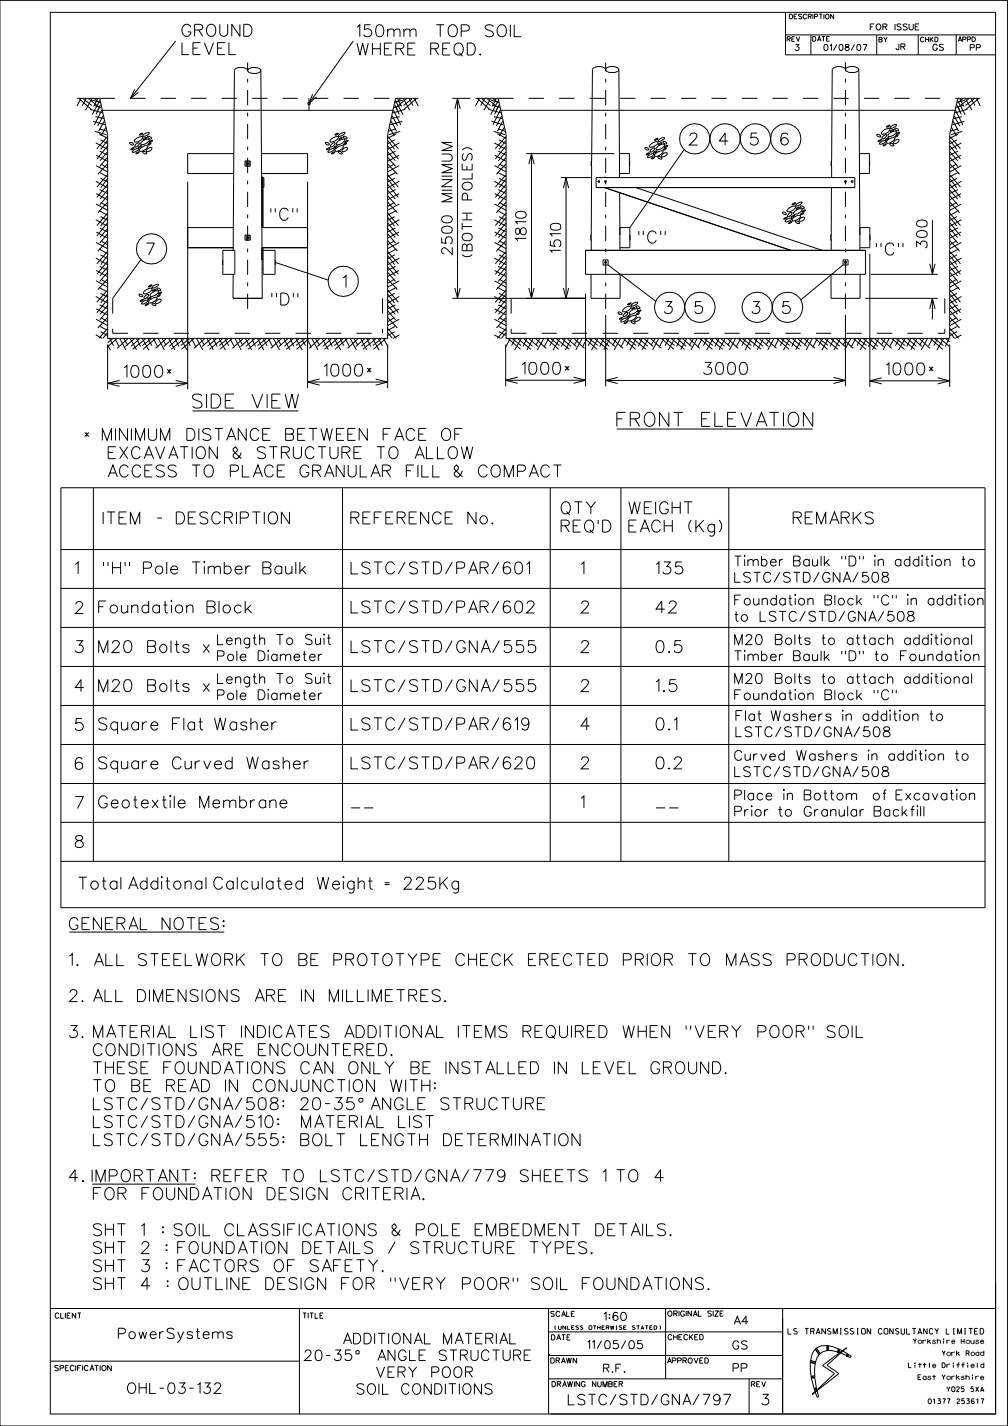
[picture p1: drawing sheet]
<svg xmlns="http://www.w3.org/2000/svg" width="210mm" height="297mm" viewBox="0 0 210 297" stroke-linecap="round" stroke-linejoin="round" font-family="sans-serif">
<g fill="none" stroke="#000" stroke-width=".21">
<path d="M0 .1h209.9v296.9h-209.9zM10.5 2.6h196.9v291.9h-196.9zM28.1 18.6l-.9 1.9 1.6-1.2M36.6 8.5l-9.4 12M51.6 14.7a1.88 1.88 0 0 0-2.7-.3l-.3 37.7M51.7 14.5a2.25 2.25 0 0 1 2.6 0v.2a1.63 1.63 0 0 1-2.1 .5l-.5-.4zM54.3 14.7l.3 47.4M65.1 19.6l-.7 1.9 1.5-1.3M73.6 8.5l-9.2 13M126.2 14.5a1.81 1.81 0 0 0-2.8 0l-.1 19M126.2 14.3a1.95 1.95 0 0 1 2.7 .2 1.86 1.86 0 0 1-2.7 .2zM128.9 14.5l.2 19.1"/>
<path d="M163.6 7.3h43.8M163.6 2.6v8.8h43.8M168.9 7.3v4.1M176.1 14.5a1.81 1.81 0 0 0-2.7 0l-.1 22.5M176.2 14.3a1.95 1.95 0 0 1 2.7 .2 1.86 1.86 0 0 1-2.7 .2zM178.9 14.5l.2 19.1M182.7 7.3v4.1M191.3 7.3v4.1M199.2 7.3v4.1M16 20.5h4.8l1.6 7.5v42.5h58.4v-42.5l1.6-7.5h4.7M16.5 20.6l2.5 2.2M16.9 20.5l-.9 1.6"/>
<path d="M17.3 20.6l1.8 1.4M17.9 20.6l-.8 1.4M18.5 20.6l2.3 1.8M18.7 22.8l2.7 .7M19.1 20.6l-1.3 2.4M19.2 20.9l1.7 .4M19.4 25.3l2.5 .7M19.5 21.9l1.6 .5M19.7 20.6l1.1 .9M19.8 27.4l2.4 .7M19.9 24.3l1.8 .4M20 29.7l2.4 1.4"/>
<path d="M20 37.8l2.4 1.3M20 34.5l2.4 1.3M20.1 32.3l2.2 1.3M20.3 20.6l-.8 1.6M20.6 27.8l1.8 1M20.6 35.8l1.8 1M20.7 26.8l1.6 .5M20.8 22.2l-.4 .7M20.8 31.5l1.6 .8M20.8 39.5l1.6 .8M20.8 20.9l-1.6 3M20.9 21.8l-.9 2"/>
<path d="M20.9 29.1l1.5 .8M20.9 37.1l1.5 .8M21 34.2l1.4 .8M21.2 22.9l-1.5 3.1M21.3 23h60.6M21.5 24.1l-1.2 2.1M21.7 25.2l-1.1 2.1M22 26.5l-1 1.8M22.3 29.3l-1.3 1.8M22.3 37.3l-1.3 1.8M22.4 28.4l-2.2 2.6M22.4 30.4l-2.2 2.7"/>
<path d="M22.4 31.7l-1.6 1.8M22.4 32.8l-1.6 1.9M22.4 34.2l-2 2.1M22.4 36.4l-2.2 2.6M22.4 38.4l-2.2 2.7M22.4 39.7l-1.6 1.8M27 29.7a.51 .51 0 0 1 .8 .5h-.2a.47 .47 0 0 1-.6-.5zM27.3 31.1l.5-.3h.2l-.5 .3-.2 .1zM27.8 31.4a.79 .79 0 0 1 1.1-.3v.1a1.28 1.28 0 0 1-1.4 .5zM28 29.2a1.79 1.79 0 0 1 1.7-.7 1.49 1.49 0 0 1-1.7 1zM28.3 32l.7-.3-.2 .2zM28.3 30l.6-.3a.68 .68 0 0 1-.8 .8z"/>
<path d="M28.9 30.6l.6-.2-.5 .4-.2-.1zM29 28l.7-.2-.4 .3h-.3zM29.2 30.9l.8-.5h.8a1.42 1.42 0 0 1-1.8 1zM29.7 29.4l.8-.4 .6 .1a1.42 1.42 0 0 1-1.8 .9l.1-.3zM29.8 28.1a1.46 1.46 0 0 1 1.3-.5 1.24 1.24 0 0 1-1.4 .8zM29.8 31.5h.1a.4 .4 0 0 1 .5 .1 .4 .4 0 0 1 0 .5 .53 .53 0 0 1-.6-.6zM29.9 28.9l.6-.3-.4 .4-.2 .1zM30.6 31.1a.62 .62 0 0 1 1-.2 .96 .96 0 0 1-1.1 .6zM30.8 28.4h.1a.52 .52 0 0 1 .6 .5 .51 .51 0 0 1-.7-.5zM30.8 30l.6-.2-.4 .4h-.2zM31.1 29.5l.6-.3a.49 .49 0 0 1-.6 .4zM39.1 37.8v43.3"/>
<path d="M48.7 37.8h.1M48.7 32h-9.6v4.1h9.6M51 33.5h1.1v1.1h-1.1zM51.3 33.5v1.1M51.9 33.5v1.1M54.5 32h9.6v4.1h-9.6M54.5 37h.1M54.5 38.9h.1M54.5 38.8h.1M54.5 37.2h.1M54.5 37.7h.1M54.6 38v-.4v.4"/>
<path d="M54.6 38.1v.3zM54.6 38.8h.2M54.6 38.4h.1M54.8 37h.2v2.1h-.2M64.1 37.8v43M64.4 20.5v2.5M67.8 29.7a.51 .51 0 0 1 .7 .5 .58 .58 0 0 1-.7-.5zM68.1 31l.6-.2-.4 .3-.2 .1zM68.4 31.5a1.46 1.46 0 0 1 1.3-.5 1.29 1.29 0 0 1-1.4 .7zM68.9 29l1.1-.5h.5a1.42 1.42 0 0 1-1.8 1zM69.1 31.9l.6-.2-.1 .2-.4 .1zM69.1 30l.6-.3a.64 .64 0 0 1-.2 .7 .64 .64 0 0 1-.7 .1z"/>
<path d="M69.7 30.6l.6-.2-.6 .4-.1-.1zM69.8 28l.7-.2-.2 .1a.3 .3 0 0 1-.2 .3 .3 .3 0 0 1-.3-.2zM70 30.9l.7-.5 .7-.1a1.06 1.06 0 0 1-1.1 1.2l-.6-.1zM70.1 29.7a1.55 1.55 0 0 1 1.7-.6 1.42 1.42 0 0 1-1.7 .9zM70.6 28.1a1.15 1.15 0 0 1 1.3-.4 1.45 1.45 0 0 1-1.4 .7zM70.6 31.5a.52 .52 0 0 1 .7 .5 .51 .51 0 0 1-.7-.5zM70.7 28.9l.5-.3a.42 .42 0 0 1-.5 .5zM71.5 31l.5-.3 .3 .1a.77 .77 0 0 1-1.1 .7zM71.5 28.4h.1a.48 .48 0 0 1 .6 .5h-.1a.47 .47 0 0 1-.6-.5zM71.6 30l.6-.2-.5 .4h-.2zM71.8 29.6l.3-.3h.4l-.4 .3zM80.8 28.4l2.2 2.6"/>
<path d="M80.8 30.4l2.2 2.7M80.8 31.7l1.6 1.8M80.8 32.8l1.6 1.9M80.8 34.2l2 2.1M80.8 36.4l2.2 2.6M80.8 38.4l2.2 2.7M80.8 39.7l1.6 1.8M80.8 29.3l1.4 1.8M80.8 37.3l1.4 1.8M81.1 26.5l1.1 1.8M81.4 25.2l1.2 2.1M81.7 24.1l1.1 2.1"/>
<path d="M81.9 22.9l1.6 3.1M82.2 34.2l-1.4 .8M82.2 21.8l1 2M82.2 29.1l-1.4 .8M82.2 37.1l-1.4 .8M82.4 20.9l1.6 3M82.4 22.2l.4 .7M82.4 31.5l-1.6 .8M82.4 39.5l-1.6 .8M82.4 26.8l-1.5 .5M82.6 27.8l-1.8 1M82.6 35.8l-1.8 1"/>
<path d="M82.8 20.6l.8 1.6M83.1 32.3l-2.3 1.3M83.2 34.5l-2.4 1.3M83.2 29.7l-2.4 1.4M83.2 37.8l-2.4 1.3M83.3 24.3l-1.8 .4M83.4 27.4l-2.4 .7M83.5 20.6l-1.1 .9M83.6 21.9l-1.5 .5M83.8 25.3l-2.5 .7M84 20.9l-1.8 .4M84.1 20.6l1.3 2.4"/>
<path d="M84.4 22.8l-2.6 .7M84.7 20.6l-2.3 1.8M85.2 20.6l.8 1.4M85.8 20.6l-1.7 1.4M86.3 20.5l.8 1.6M86.7 20.6l-2.5 2.2M94.2 20.5h3.7M94.8 22.7l.5-2.2 .6 2.2M95.3 20.5v41.6M99 20.5h4.8l1.6 7.5v42.5h92.5v-42.5l1.6-7.5h4.7M99.5 20.6l2.5 2.2M99.9 20.5l-.9 1.6"/>
<path d="M100.4 20.6l1.8 1.4M100.9 20.6l-.8 1.4M101.5 20.6l2.3 1.8M101.8 22.8l2.6 .7M102.2 20.6l-1.4 2.4M102.3 20.9l1.7 .4M102.4 25.3l2.5 .7M102.6 21.9l1.6 .5M102.7 20.6l1.1 .9M102.9 27.4l2.3 .7M102.9 24.3l1.8 .4M103 29.7l2.4 1.4"/>
<path d="M103 37.8l2.4 1.3M103 34.5l2.4 1.3M103.1 32.3l2.3 1.3M103.4 20.6l-.8 1.6M103.6 27.8l1.8 1M103.6 35.8l1.8 1M103.7 26.8l1.6 .5M103.8 22.2l-.4 .7M103.8 31.5l1.6 .8M103.8 39.5l1.6 .8M103.8 20.9l-1.6 3M104 29.1l1.4 .8"/>
<path d="M104 37.1l1.4 .8M104 21.8l-1 2M104 34.2l1.4 .8M104.3 22.9l-1.6 3.1M104.3 23h94.7M104.5 24.1l-1.1 2.1M104.8 25.2l-1.2 2.1M105.1 26.5l-1.1 1.8M105.4 29.3l-1.4 1.8M105.4 37.3l-1.4 1.8M105.4 28.4l-2.2 2.6M105.4 30.4l-2.2 2.7"/>
<path d="M105.4 31.7l-1.6 1.8M105.4 32.8l-1.6 1.9M105.4 34.2l-2 2.1M105.4 36.4l-2.2 2.6M105.4 38.4l-2.2 2.7M105.4 39.7l-1.6 1.8M109.6 32h18.4M110.2 34.2l.5-2.2 .6 2.2M110.7 32v30.1M116.8 37h6.3M117.4 39.2l.5-2.2 .6 2.2M117.9 37v25.1"/>
<path d="M123.2 33.5v1.1M123.3 34.6l-.1 14.4M123.3 33.5h-.1v1.1h.1M124.2 37h53.9v2.1h-53.9zM125.8 37l.1-.1 .4 .1M125.9 39.1l38.8 13M129.1 36.1h2v-4.1h-2v5M131.1 33.5v1.1M132.4 39.1l38.9 13M134.4 30.7h.1a.48 .48 0 0 1 .6 .5 .55 .55 0 0 1-.7-.5zM134.7 32l.6-.2-.5 .4h-.2zM134.9 32.5a1.55 1.55 0 0 1 1.4-.5 1.24 1.24 0 0 1-1.4 .8z"/>
<path d="M135.5 30.1l1.1-.6 .5 .1a1.52 1.52 0 0 1-1.8 1zM135.7 33l.6-.3v.2a.33 .33 0 0 1-.3 .2 .33 .33 0 0 1-.3-.1zM135.7 31.1l.6-.3a.64 .64 0 0 1-.7 .9h-.1l-.1-.2zM136.2 31.7l.6-.3-.1 .3zM136.5 29l.5-.2a.42 .42 0 0 1-.5 .4zM136.6 32l.7-.5h.8a1.44 1.44 0 0 1-1.8 1zM137.1 32.7v-.1a.56 .56 0 0 1 .8 .5h-.1a.54 .54 0 0 1-.7-.4zM137.1 30.4l.8-.4 .5 .1a1.42 1.42 0 0 1-1.7 1v-.3zM137.1 29.2a1.22 1.22 0 0 1 1.4-.5 1.38 1.38 0 0 1-1.4 .7zM137.3 29.9l.6-.2-.5 .4h-.2zM137.9 32.2a.67 .67 0 0 1 1.1-.2 .96 .96 0 0 1-1.2 .6zM138.1 29.5h.1a.48 .48 0 0 1 .6 .5h-.1a.44 .44 0 0 1-.6-.5z"/>
<path d="M138.2 31.1l.6-.2-.4 .3-.2 .1zM138.4 30.6l.3-.2 .4-.1-.3 .3zM142.5 31.1l-11.3 16.3M173.2 39.1v9.9M173.3 33.5h-.1v1.1h.1M179.1 32h2v4.1h-2zM179.1 36.1v12.9M181.1 33.5h.1M181.1 34.6h.1M182.7 28.1a.55 .55 0 0 1 .8 .4h-.1a.62 .62 0 0 1-.7-.4zM182.9 29.4l.7-.3-.1 .2a.3 .3 0 0 1-.2 .2 .3 .3 0 0 1-.4-.1zM183.3 29.8a1.15 1.15 0 0 1 1.3-.4 1.16 1.16 0 0 1-1.4 .5z"/>
<path d="M183.8 27.4l.8-.5 .5-.2 .3 .2a1.49 1.49 0 0 1-1.8 .9zM184 28.3l.6-.2a.71 .71 0 0 1-.9 .8zM184 30.2l.6-.2a.42 .42 0 0 1-.6 .4zM184.6 28.9l.6-.2-.6 .4h-.1zM184.8 26.3l.6-.2-.4 .3-.3 .1zM184.9 29.2l1-.5 .5 .1a1.52 1.52 0 0 1-1.7 .9zM185.2 27.9l1-.6 .6 .1a1.49 1.49 0 0 1-1.8 1zM185.4 26.5a1.55 1.55 0 0 1 1.4-.5 1.4 1.4 0 0 1-1.4 .7zM185.4 29.9a.51 .51 0 0 1 .8 .5 .51 .51 0 0 1-.8-.5zM185.5 27.3l.1-.1a.3 .3 0 0 1 .3-.2 .3 .3 0 0 1 .3 .1l-.5 .3h-.2zM186.4 29.3l.8-.2a.73 .73 0 0 1-.3 .7 .73 .73 0 0 1-.7 0zM186.5 26.7a.55 .55 0 0 1 .7 .6 .51 .51 0 0 1-.7-.6z"/>
<path d="M186.5 28.4a.3 .3 0 0 1 .3-.3 .3 .3 0 0 1 .3 .2l-.6 .3zM186.8 27.8l.6-.2-.3 .3-.3 .1zM197.9 28.4l2.2 2.6M197.9 30.4l2.2 2.7M197.9 31.7l1.6 1.8M197.9 32.8l1.6 1.9M197.9 34.2l2 2.1M197.9 36.4l2.2 2.6M197.9 38.4l2.2 2.7M197.9 39.7l1.6 1.8M198 29.3l1.3 1.8M198 37.3l1.3 1.8"/>
<path d="M198.2 26.5l1.1 1.8M198.5 25.2l1.2 2.1M198.8 24.1l1.1 2.1M199 22.9l1.6 3.1M199.3 34.2l-1.4 .8M199.3 21.8l1 2M199.4 29.1l-1.5 .8M199.4 37.1l-1.5 .8M199.5 20.9l1.6 3M199.5 22.2l.4 .7M199.5 31.5l-1.6 .8M199.5 39.5l-1.6 .8"/>
<path d="M199.6 26.8l-1.6 .5M199.7 27.8l-1.8 1M199.7 35.8l-1.8 1M200 20.6l.8 1.6M200.2 32.3l-2.2 1.3M200.3 34.5l-2.4 1.3M200.3 29.7l-2.4 1.4M200.3 37.8l-2.4 1.3M200.4 24.3l-1.7 .4M200.5 27.4l-2.4 .7M200.6 20.6l-1.1 .9M200.8 21.9l-1.6 .5"/>
<path d="M200.9 25.3l-2.5 .7M201.1 20.9l-1.7 .4M201.2 20.6l1.3 2.4M201.5 22.8l-2.6 .7M201.8 20.6l-2.3 1.8M202.3 20.6l.8 1.4M202.9 20.6l-1.7 1.4M203.4 20.5l.8 1.6M203.8 20.6l-2.5 2.2M20 45.8l2.4 1.3M20 53.8l2.4 1.3M20 42.5l2.4 1.3"/>
<path d="M20 50.5l2.4 1.3M20 58.5l2.4 1.3M20.1 40.3l2.2 1.3M20.1 48.3l2.2 1.3M20.1 56.3l2.2 1.3M20.6 43.8l1.8 1M20.6 51.8l1.8 1M20.6 59.8l1.8 1M20.8 47.5l1.6 .8M20.8 55.5l1.6 .8M20.9 45.1l1.5 .8M20.9 53.1l1.5 .8"/>
<path d="M21 42.2l1.4 .8M21 50.2l1.4 .8M21 58.2l1.4 .8M22.3 45.3l-1.3 1.8M22.3 53.3l-1.3 1.8M22.4 40.8l-1.6 1.9M22.4 42.2l-2 2.1M22.4 44.4l-2.2 2.6M22.4 46.4l-2.2 2.7M22.4 47.7l-1.6 1.8M22.4 48.8l-1.6 1.8M22.4 50.2l-2 2.1"/>
<path d="M22.4 52.4l-2.2 2.5M22.4 54.4l-2.2 2.7M22.4 55.7l-1.6 1.8M22.4 56.8l-1.6 1.8M22.4 58.2l-2 2.1M29.4 54l-5.9 8.1M31 59.6l.4-.3 .2 .1-.5 .4zM31.9 59.6a.85 .85 0 0 1 1.1-.3v.1a1.22 1.22 0 0 1-1.4 .5zM39.1 51.6h9.5M39.1 47.4h9.5M46.4 54.1h.1M46.4 55.2h.1"/>
<path d="M46.4 52.1h2.5v5h-2.5zM48.6 57.1l-.1 5M51 49h1.1v1h-1.1zM51.3 49v1M51.9 49v1M54.6 47.4h9.5M54.6 47.4v-10.5h.2v10.5M54.6 56h.2M54.6 52.4h.1M54.6 54.5h.1M54.8 51.6v5.5h2.5v-5h-2.5M57.3 54.6l11.1 3.7"/>
<path d="M57.3 54.1v1.1M64.1 51.6h-9.5v2.4M80.8 40.8l1.6 1.9M80.8 42.2l2 2.1M80.8 44.4l2.2 2.6M80.8 46.4l2.2 2.7M80.8 47.7l1.6 1.8M80.8 48.8l1.6 1.8M80.8 50.2l2 2.1M80.8 52.4l2.2 2.5M80.8 54.4l2.2 2.7M80.8 55.7l1.6 1.8"/>
<path d="M80.8 56.8l1.6 1.8M80.8 58.2l2 2.1M80.8 45.3l1.4 1.8M80.8 53.3l1.4 1.8M82.2 42.2l-1.4 .8M82.2 50.2l-1.4 .8M82.2 58.2l-1.4 .8M82.2 45.1l-1.4 .8M82.2 53.1l-1.4 .8M82.4 47.5l-1.6 .8M82.4 55.5l-1.6 .8M82.6 43.8l-1.8 1"/>
<path d="M82.6 51.8l-1.8 1M82.6 59.8l-1.8 1M83.1 40.3l-2.3 1.3M83.1 48.3l-2.3 1.3M83.1 56.3l-2.3 1.3M83.2 42.5l-2.4 1.3M83.2 50.5l-2.4 1.3M83.2 58.5l-2.4 1.3M83.2 45.8l-2.4 1.3M83.2 53.8l-2.4 1.3M94.8 60l.5 2.1 .6-2.1M103 45.8l2.4 1.3"/>
<path d="M103 53.8l2.4 1.3M103 42.5l2.4 1.3M103 50.5l2.4 1.3M103 58.5l2.4 1.3M103.1 40.3l2.3 1.3M103.1 48.3l2.3 1.3M103.1 56.3l2.3 1.3M103.6 43.8l1.8 1M103.6 51.8l1.8 1M103.6 59.8l1.8 1M103.8 47.5l1.6 .8M103.8 55.5l1.6 .8"/>
<path d="M104 45.1l1.4 .8M104 53.1l1.4 .8M104 42.2l1.4 .8M104 50.2l1.4 .8M104 58.2l1.4 .8M105.4 45.3l-1.4 1.8M105.4 53.3l-1.4 1.8M105.4 40.8l-1.6 1.9M105.4 42.2l-2 2.1M105.4 44.4l-2.2 2.6M105.4 46.4l-2.2 2.7M105.4 47.7l-1.6 1.8"/>
<path d="M105.4 48.8l-1.6 1.8M105.4 50.2l-2 2.1M105.4 52.4l-2.2 2.5M105.4 54.4l-2.2 2.7M105.4 55.7l-1.6 1.8M105.4 56.8l-1.6 1.8M105.4 58.2l-2 2.1M110.2 60l.5 2.1 .6-2.1M117.4 60l.5 2.1 .6-2.1M122 52.1h58.3v5h-58.3zM123.1 57.1v5h6.1v-5M123.1 49v1"/>
<path d="M123.2 50v2.1M123.3 49h-.2v1h.2M125.6 54.1h1.1v1.1h-1.1zM126.7 55.2l9.9 7.6M129.1 40.1v8.9M131.2 49v1M131.2 47.4v4.2h-2.1M131.2 47.4h-2.1v4.7M163.1 44.2a.51 .51 0 0 1 .7 .5h-.1a.48 .48 0 0 1-.6-.5zM163.3 45.5l.6-.2-.3 .3-.3 .1zM163.6 46a1.15 1.15 0 0 1 1.3-.5 1.35 1.35 0 0 1-1.3 .7zM164 43.7a1.55 1.55 0 0 1 1.7-.7 1.52 1.52 0 0 1-1.7 1z"/>
<path d="M164.3 46.4l.5-.3 .2 .1-.4 .3-.3 .1zM164.4 44.5l.5-.3a.64 .64 0 0 1-.6 .9h-.2v-.2zM164.8 45.1l.7-.2-.4 .3h-.3zM165 42.6l.3-.3h.4l-.3 .3zM165.2 45.4l.8-.5 .5-.1 .3 .1a1.54 1.54 0 0 1-1.8 1zM165.5 44.1l.8-.5h.8a1.44 1.44 0 0 1-1.8 .9zM165.7 46.1a.55 .55 0 0 1 .8 .5h-.1a.62 .62 0 0 1-.7-.5zM165.8 42.7a1.46 1.46 0 0 1 1.3-.5 1.39 1.39 0 0 1-1.4 .6zM165.8 43.5l.7-.3-.4 .3zM166.6 45.6a.67 .67 0 0 1 1.1-.2 .96 .96 0 0 1-1.2 .6zM166.7 43a.51 .51 0 0 1 .8 .4h-.1a.61 .61 0 0 1-.7-.4zM166.9 44.5l.6-.2-.4 .4h-.3z"/>
<path d="M167.1 44.1l.7-.3-.3 .3zM173.1 57.1v5h6.1v-5M173.1 49v1M173.2 50v2.1M173.3 49h-.2v1h.2M175.6 55.2l-8.8 7.3M175.6 54.1h1.1v1.1h-1.1zM179.1 51.6h2.1v-4.2h-2.1v4.7M181.2 49v1M181.2 52.8v27.8M181.4 57.1h14M193.7 54.9l.6 2.2 .5-2.2"/>
<path d="M194.3 45.8v11.3M197.9 40.8l1.6 1.9M197.9 42.2l2 2.1M197.9 44.4l2.2 2.6M197.9 46.4l2.2 2.7M197.9 47.7l1.6 1.8M197.9 48.8l1.6 1.8M197.9 50.2l2 2.1M197.9 52.4l2.2 2.5M197.9 54.4l2.2 2.7M197.9 55.7l1.6 1.8M197.9 56.8l1.6 1.8"/>
<path d="M197.9 58.2l2 2.1M198 45.3l1.3 1.8M198 53.3l1.3 1.8M199.3 42.2l-1.4 .8M199.3 50.2l-1.4 .8M199.3 58.2l-1.4 .8M199.4 45.1l-1.5 .8M199.4 53.1l-1.5 .8M199.5 47.5l-1.6 .8M199.5 55.5l-1.6 .8M199.7 43.8l-1.8 1M199.7 51.8l-1.8 1"/>
<path d="M199.7 59.8l-1.8 1M200.2 40.3l-2.2 1.3M200.2 48.3l-2.2 1.3M200.2 56.3l-2.2 1.3M200.3 42.5l-2.4 1.3M200.3 50.5l-2.4 1.3M200.3 58.5l-2.4 1.3M200.3 45.8l-2.4 1.3M200.3 53.8l-2.4 1.3M20 61.8l2.4 1.3M20 69.8l1.3 .7M20 66.5l2.4 1.3"/>
<path d="M20.1 64.3l2.2 1.3M20.8 63.5l1.6 .8M20.9 68l1.5 .8M20.9 61.1l1.5 .8M20.9 69.1l1.5 .8M21 66.2l1.4 .8M22.3 61.3l-1.3 1.8M22.3 69.3l-.9 1.2M22.4 60.4l-2.2 2.5M22.4 62.4l-2.2 2.7M22.4 63.7l-1.6 1.8M22.4 64.8l-1.6 1.8"/>
<path d="M22.4 66.2l-2 2.1M22.4 68.4l-1.8 2.1M22.4 70.4l-.1 .1M22.4 71.7v9.4M22.4 71.9l.6 1M22.4 79.8h16.7M22.8 70.6l.8 1.4M23.4 70.6l-1 .8M23.9 70.5l.8 1.6M24.3 70.6l-1.9 1.6M24.9 79.2l-2.5 .6 2.5 .7M25 70.5l1.2 2.4"/>
<path d="M25.8 70.5l.8 1.4M26.6 70.6l-2.2 1.9M27.2 70.6l1.2 2.2M28 70.6l-1.9 1.6M28.5 70.6l.8 1.6M29 61.3a.51 .51 0 0 1 .7 .5h-.1a.48 .48 0 0 1-.6-.5zM29.1 70.6l-1.8 1.5M29.3 62.6l.6-.2-.4 .3-.3 .1zM29.5 63.1a1.15 1.15 0 0 1 1.3-.5 1.45 1.45 0 0 1-1.3 .7zM29.7 70.6l1.3 2.3M30.1 60.6l1-.5h.5a1.54 1.54 0 0 1-1.7 1zM30.2 61.7l.6-.4a.64 .64 0 0 1-.6 .9h-.2z"/>
<path d="M30.2 63.6l.3-.3h.4l-.6 .4zM30.3 70.6l-2.7 2.2M30.8 62.2l.6-.2v.1a.33 .33 0 0 1-.3 .3 .33 .33 0 0 1-.3-.2zM30.8 70.6l.8 1.4M31.1 62.5l.8-.5 .5-.1 .3 .1a1.61 1.61 0 0 1-1.8 1zM31.4 61.2l.8-.5 .7-.1a1.06 1.06 0 0 1-1.1 1.1l-.6-.1zM31.4 70.6l-1.7 1.4M31.7 63.2a.57 .57 0 0 1 .8 .5h-.1a.54 .54 0 0 1-.7-.5zM31.8 60.5l.7-.2-.4 .3-.3 .1zM31.9 70.5l1 1.8M32.3 70.6l-2.5 2.2M32.5 62.7a.72 .72 0 0 1 1.1-.2 .96 .96 0 0 1-1.2 .6z"/>
<path d="M32.7 60a.51 .51 0 0 1 .7 .5h-.1a.52 .52 0 0 1-.6-.5zM32.7 61.7l.7-.3-.1 .2a.33 .33 0 0 1-.3 .2 .33 .33 0 0 1-.3-.1zM33 70.5l1.2 2.4M33 61.2l.6-.4a.38 .38 0 0 1-.2 .4 .38 .38 0 0 1-.4 0zM33.8 70.5l.8 1.4M34.6 70.6l-2.2 1.9M35.2 70.6l1.2 2.2M36 70.6l-1.9 1.6M36.5 70.6l.8 1.6M36.6 79.2l2.5 .6-2.5 .7M37.1 70.6l-1.9 1.5M37.7 70.6l1.3 2.3"/>
<path d="M38.3 70.6l-2.7 2.2M38.8 70.6l.9 1.4M39.4 70.6l-1.7 1.4M39.9 70.5l1 1.8M40.3 70.6l-2.5 2.2M41 70.5l1.2 2.4M41.8 70.5l.8 1.4M42.6 70.6l-2.2 1.9M43.2 70.6l1.2 2.2M44 70.6l-1.9 1.6M44.5 70.6l.7 1.6M45.1 70.6l-1.9 1.5"/>
<path d="M45.7 70.6l1.3 2.3M46.3 70.6l-2.7 2.2M46.8 70.6l.9 1.4M47.4 70.6l-1.7 1.4M47.9 70.5l1 1.8M48.3 70.6l-2.5 2.2M48.5 62.1h6.1M49 70.5l1.2 2.4M49.8 70.5l.8 1.4M50.6 70.6l-2.2 1.9M51.2 70.6l1.2 2.2M52 70.6l-1.9 1.6"/>
<path d="M52.5 70.6l.7 1.6M53.1 70.6l-1.9 1.5M53.7 70.6l1.3 2.3M54.3 70.6l-2.7 2.2M54.8 70.6l.9 1.4M55.4 70.6l-1.7 1.4M55.9 70.5l1 1.8M56.3 70.6l-2.5 2.2M57 70.5l1.2 2.4M57.8 70.5l.8 1.4M58.6 70.6l-2.2 1.9M59.2 70.6l1.2 2.2"/>
<path d="M60 70.6l-1.9 1.6M60.4 70.6l.8 1.6M61.1 70.6l-1.8 1.5M61.7 70.6l1.3 2.3M62.3 70.6l-2.7 2.2M62.8 70.6l.9 1.4M63.4 70.6l-1.7 1.4M63.9 70.5l1 1.8M64.1 79.6h16.7M64.3 70.6l-2.5 2.2M65 70.5l1.2 2.4M65.7 70.5l.9 1.4"/>
<path d="M66.6 78.9l-2.5 .7 2.5 .6M66.6 70.6l-2.2 1.9M67.2 70.6l1.2 2.2M68 70.6l-1.9 1.6M68.4 70.6l.8 1.6M69.1 70.6l-1.8 1.5M69.7 70.6l1.3 2.3M70.3 70.6l-2.7 2.2M70.9 70.6l.8 1.4M71.4 70.6l-1.7 1.4M71.9 70.5l1 1.8M72.3 70.6l-2.5 2.2"/>
<path d="M73 70.5l1.2 2.4M73.7 70.5l.9 1.4M74.6 70.6l-2.2 1.9M75.2 70.6l1.2 2.2M76 70.6l-1.9 1.6M76.4 70.6l.8 1.6M77.1 70.6l-1.8 1.5M77.7 70.6l1.3 2.3M78.3 78.9l2.5 .7-2.5 .6M78.3 70.6l-2.7 2.2M78.9 70.6l.8 1.4M79.4 70.6l-1.7 1.4"/>
<path d="M79.9 70.5l1 1.8M80.3 70.6l-2.5 2.2M80.8 71.7v9.1M80.8 60.4l2.2 2.5M80.8 62.4l2.2 2.7M80.8 63.7l1.6 1.8M80.8 64.8l1.6 1.8M80.8 66.2l2 2.1M80.8 68.4l1.8 2.1M80.8 70.4v.1M80.8 61.3l1.4 1.8M80.8 69.3l.9 1.2"/>
<path d="M82.2 66.2l-1.4 .8M82.2 61.1l-1.4 .8M82.2 69.1l-1.4 .8M82.3 68l-1.5 .8M82.4 63.5l-1.6 .8M83.1 64.3l-2.3 1.3M83.2 66.5l-2.4 1.3M83.2 61.8l-2.4 1.3M83.2 69.8l-1.3 .7M94.2 62.1h27.8M103 61.8l2.4 1.3M103 69.8l1.3 .7"/>
<path d="M103 66.5l2.4 1.3M103.1 64.3l2.3 1.3M103.8 63.5l1.6 .8M103.9 68l1.5 .8M104 61.1l1.4 .8M104 69.1l1.4 .8M104 66.2l1.4 .8M105.4 79.2h16.6M105.4 61.3l-1.4 1.8M105.4 69.3l-.9 1.2M105.4 71.7v8.8M105.4 60.4l-2.2 2.5"/>
<path d="M105.4 62.4l-2.2 2.7M105.4 63.7l-1.6 1.8M105.4 64.8l-1.6 1.8M105.4 66.2l-2 2.1M105.4 68.4l-1.8 2.1M105.4 70.4v.1M105.9 70.6l2.5 2.2M106.3 70.5l-1 1.8M106.8 70.6l1.8 1.4M107.3 70.6l-.7 1.4M107.8 78.6l-2.4 .6 2.4 .6M107.9 70.6l2.7 2.2"/>
<path d="M108.6 70.6l-1.4 2.3M109.1 70.6l1.8 1.5M109.8 70.6l-.8 1.6M110.2 70.6l1.9 1.6M111 70.6l-1.2 2.2M111.6 70.6l2.2 1.9M112.5 70.5l-.9 1.4M113.3 70.5l-1.3 2.4M113.9 70.6l2.5 2.2M114.3 70.5l-1 1.8M114.8 70.6l1.8 1.4M115.3 70.6l-.8 1.4"/>
<path d="M115.9 70.6l2.7 2.2M116.6 70.6l-1.4 2.3M117.1 70.6l1.8 1.5M117.8 70.6l-.8 1.6M118.2 70.6l1.9 1.6M119 70.6l-1.2 2.2M119.5 78.6l2.5 .6-2.5 .6M119.6 70.6l2.2 1.9M120.5 70.5l-.9 1.4M121.3 70.5l-1.3 2.4M121.9 70.6l2.5 2.2M122 61.2v19.3"/>
<path d="M122.3 70.5l-1 1.8M122.8 70.6l1.8 1.4M123.3 70.6l-.8 1.4M123.9 70.6l2.7 2.2M124.6 70.6l-1.4 2.3M125.1 70.6l1.8 1.5M125.8 70.6l-.8 1.6M126.2 79.2h49.9M126.2 65.6v14.9M126.2 70.6l1.9 1.6M127 70.6l-1.2 2.2M127.6 70.6l2.2 1.9"/>
<path d="M128.5 70.5l-.9 1.4M128.7 78.6l-2.5 .6 2.5 .7M128.8 65a.51 .51 0 0 1 .7 .5h-.1a.48 .48 0 0 1-.6-.5zM129.1 66.4l.6-.3-.2 .3-.5 .1zM129.3 70.5l-1.3 2.4M129.4 66.8a1.28 1.28 0 0 1 1.3-.5 1.29 1.29 0 0 1-1.4 .7zM129.9 70.6l2.5 2.2M130.1 65.3l.6-.2a.71 .71 0 0 1-.9 .8zM130.2 64.2l.8-.4 .5 .1a1.42 1.42 0 0 1-1.8 .9l.1-.3zM130.2 67.2l.6-.2-.3 .3-.4 .1zM130.3 70.5l-1 1.8M130.6 66l.6-.3a.42 .42 0 0 1-.5 .4z"/>
<path d="M130.8 63.4l.7-.3-.5 .4zM130.8 70.6l1.7 1.4M131.2 66.1l.5-.3 .7-.1a1.19 1.19 0 0 1-1.4 1.2l-.2-.3zM131.3 64.9l.7-.5 .6-.1 .2 .1a1.54 1.54 0 0 1-1.8 1zM131.3 70.6l-.8 1.4M131.5 66.9a.55 .55 0 0 1 .8 .5 .64 .64 0 0 1-.8-.5zM131.6 64.3l.7-.3-.4 .3-.3 .1zM131.7 63.4a.85 .85 0 0 1 1.2-.3 1.16 1.16 0 0 1-1.4 .5zM131.9 70.6l2.7 2.2M132.5 66.3l.8-.2a.69 .69 0 0 1-.2 .7 .69 .69 0 0 1-.7 .2l-.2-.2v-.2zM132.5 63.7a.51 .51 0 0 1 .7 .6 .52 .52 0 0 1-.7-.6zM132.5 70.6l-1.3 2.3"/>
<path d="M132.6 65.4l.6-.2-.4 .3-.2 .1zM132.9 64.8l.6-.2-.5 .4h-.2zM133.1 70.6l1.8 1.5M133.8 70.6l-.8 1.6M134.2 70.6l1.9 1.6M135 70.6l-1.2 2.2M135.6 70.6l2.2 1.9M136.5 70.5l-.9 1.4M137.2 70.5l-1.2 2.4M137.9 70.6l2.5 2.2M138.3 70.5l-1 1.8M138.8 70.6l1.7 1.4"/>
<path d="M139.3 70.6l-.8 1.4M139.9 70.6l2.7 2.2M140.5 70.6l-1.3 2.3M141.1 70.6l1.8 1.5M141.8 70.6l-.8 1.6M142.2 70.6l1.9 1.6M143 70.6l-1.2 2.2M143.6 70.6l2.2 1.9M144.5 70.5l-.9 1.4M145.2 70.5l-1.2 2.4M145.9 70.6l2.5 2.2M146.3 70.5l-1 1.8"/>
<path d="M146.8 70.6l1.7 1.4M147.3 70.6l-.8 1.4M147.9 70.6l2.7 2.2M148.5 70.6l-1.3 2.3M149.1 70.6l1.8 1.5M149.8 70.6l-.8 1.6M150.2 70.6l1.9 1.6M151 70.6l-1.2 2.2M151.6 70.6l2.2 1.9M152.4 70.5l-.8 1.4M153.2 70.5l-1.2 2.4M153.9 70.6l2.5 2.2"/>
<path d="M154.3 70.5l-1 1.8M154.8 70.6l1.7 1.4M155.3 70.6l-.8 1.4M155.9 70.6l2.7 2.2M156.5 70.6l-1.3 2.3M157.1 70.6l1.8 1.5M157.7 70.6l-.7 1.6M158.2 70.6l1.9 1.6M159 70.6l-1.2 2.2M159.6 70.6l2.2 1.9M160.4 70.5l-.8 1.4M161.2 70.5l-1.2 2.4"/>
<path d="M161.9 70.6l2.5 2.2M162.3 70.5l-1 1.8M162.8 70.6l1.7 1.4M163.3 70.6l-.8 1.4M163.9 70.6l2.7 2.2M164.5 70.6l-1.3 2.3M165.1 70.6l1.8 1.5M165.7 70.6l-.7 1.6M166.2 70.6l1.9 1.6M167 70.6l-1.2 2.2M167.6 70.6l2.2 1.9M168.4 70.5l-.8 1.4"/>
<path d="M169.2 70.5l-1.2 2.4M169.9 70.6l2.5 2.2M170.3 70.5l-1 1.8M170.8 70.6l1.7 1.4M171.3 70.6l-.8 1.4M171.9 70.6l2.7 2.2M172.5 70.6l-1.3 2.3M173.1 70.6l1.8 1.5M173.6 78.6l2.5 .6-2.5 .7M173.7 70.6l-.8 1.6M174.2 70.6l1.9 1.6M175 70.6l-1.2 2.2"/>
<path d="M175.6 70.6l2.2 1.9M176.1 65.6v14.9M176.4 70.5l-.8 1.4M177.2 70.5l-1.2 2.4M177.9 70.6l2.5 2.2M178.2 70.5l-.9 1.8M178.8 70.6l1.7 1.4M179.4 70.6l-.9 1.4M179.9 70.6l2.7 2.2M180.3 62.1h15.1M180.5 70.6l-1.3 2.3M181.1 70.6l1.8 1.5"/>
<path d="M181.2 79.3h16.7M181.7 70.6l-.8 1.6M182.2 70.6l1.9 1.6M183 70.6l-1.2 2.2M183.6 70.6l2.1 1.9M183.7 78.7l-2.5 .6 2.5 .7M184.4 70.5l-.8 1.4M185.2 70.5l-1.2 2.4M185.9 70.6l2.5 2.2M186.3 70.5l-1 1.8M186.8 70.6l1.7 1.4M187.4 70.6l-.9 1.4"/>
<path d="M187.9 70.6l2.7 2.2M188.5 70.6l-1.3 2.3M189.1 70.6l1.8 1.5M189.7 70.6l-.8 1.6M190.2 70.6l1.9 1.6M191 70.6l-1.2 2.2M191.6 70.6l2.1 1.9M192.4 70.5l-.8 1.4M193.2 70.5l-1.3 2.4M193.7 64.3l.6-2.2 .5 2.2M193.9 70.6l2.5 2.2M194.3 70.5l-.9 1.6"/>
<path d="M194.3 62.1v4.4M194.8 70.6l1.7 1.4M195.3 70.6l-.8 1.4M195.4 78.7l2.5 .6-2.5 .7M195.9 70.6l2 1.6M196.5 70.6l-1.3 2.3M197.1 70.6l.8 .6M197.7 70.6l-.8 1.6M197.9 72.7l-.1 .1M197.9 71.7v8.9M197.9 60.4l2.2 2.5M197.9 62.4l2.2 2.7"/>
<path d="M197.9 63.7l1.6 1.8M197.9 64.8l1.6 1.8M197.9 66.2l2 2.1M197.9 68.4l1.8 2.1M197.9 70.4l.1 .1M198 61.3l1.3 1.8M198 69.3l.9 1.2M199.3 66.2l-1.4 .8M199.4 61.1l-1.5 .8M199.4 69.1l-1.5 .8M199.5 68l-1.6 .8M199.5 63.5l-1.6 .8"/>
<path d="M200.2 64.3l-2.2 1.3M200.3 66.5l-2.4 1.3M200.3 61.8l-2.4 1.3M200.3 69.8l-1.3 .7M40.1 85.6h22.1M128.5 89.4h40.8M12.7 101.6h192.5v87.4h-192.5zM12.7 114.5h192.5M19.5 101.6v77.8M42.6 116.9v.3l-.2-.2zM71.4 101.6v77.8M114.6 101.6v77.8"/>
<path d="M129.4 101.6v77.8M151.8 101.6v77.8M155.1 115.7v.2zM182.3 115.7v.2zM192.1 115.7l.1 .1-.1 .1zM194.2 115.7l.1 .1-.1 .1zM12.7 122.5h192.5M12.7 130.7h192.5M12.7 138.8h192.5M35.7 125v.3l-.1-.1zM55.9 135.5v.2zM67.4 132.2h.2l-.1 .1z"/>
<path d="M155.1 135.5v.2zM165.7 123.8v.2l-.2-.1zM189.1 123.8v.2zM194 132.1l.2 .1-.2 .1zM196 132.2h.2l-.1 .1zM199 123.8l.1 .1-.1 .1zM200.2 135.5h.1l-.1 .2zM201 123.8l.2 .1-.2 .1zM12.7 146.9h192.5M12.7 155.1h192.5M55.8 143.7h.1zM67.4 140.3h.2z"/>
<path d="M165.5 143.7h.3zM175.6 147.9v.2zM180.9 156.2l.1 .1-.1 .1zM185.3 148h.2l-.1 .1zM187.5 147.9l.1 .1-.1 .1zM190.7 156.3h.2l-.1 .1zM192.7 156.3h.2v.1zM194 140.2l.2 .1-.2 .1zM196 140.3h.2zM12.7 163.2h192.5M12.7 171.3h192.5M12.7 179.4h192.5"/>
<path d="M35.3 165.8l.2-.2 .1 .2-.1 .1zM156.6 167.8v.2zM163.3 164.4l.1 .1-.1 .1zM191.1 167.8v.2zM199.2 164.5l.1-.1 .1 .1zM14.5 194.1h32.2M33.7 182.6l.1 .1-.1 .1zM71.4 182.7l.1-.1 .2 .1zM54.1 228.7a.92 .92 0 0 1 1.3 .4 2.28 2.28 0 0 1-.3 1.9 .8 .8 0 0 1-1.2-.3 2.19 2.19 0 0 1 .2-2zM55.2 236.1h-1.2l-.1 1.1a.9 .9 0 0 1 1.4 0 .9 .9 0 0 1-.2 1.3 .9 .9 0 0 1-1.3-.3M55.6 232.5a.78 .78 0 0 1 1.2 .4 1.88 1.88 0 0 1-.3 1.8 .8 .8 0 0 1-1.2-.3 1.97 1.97 0 0 1 .3-1.9zM19.2 246.6h21.5"/>
<path d="M10.5 272.5h196.9M62.4 272.5v22M114.3 277.4h48.8M114.3 272.5v22M138.7 272.5v14.7M163.1 272.5v22M207.4 267.2v27.3h-92.7M10.5 283.5h51.9M114.3 282.3h48.8M114.3 287.2h48.8M156.1 287.2v7.3M156.5 288.3l.7-.1v-.3l-.7-.2v1.1"/>
<path d="M158.3 287.7h-.7v1.1M158.7 287.7l.4 1.1 .4-1.1M168.8 283.7l.2 3M168.8 283.7l1 .3M168.8 283.7h.1M168.9 283.4l-.1 .3M168.9 283.4h.1M168.9 283.4l1 .3M169 286.7h.1M169 286.7v.3M169 287h.1M169 287l.6 2.3"/>
<path d="M169.6 289.3h.1M169.6 289.3l.1 .2M169.7 289.5h.1M169.7 286.6h.1M169.7 286.6l-.7 .1M169.7 286.6v.3M169.7 286.9h.1M169.7 286.9l-.7 .1M169.7 286.9l.4 2.1M169.8 284l-.1 2.6M169.8 284h.1M169.9 281l-.7 1-.3 1.4"/>
<path d="M169.9 281l.7 1.1M169.9 281h.1M169.9 283.7h.1M169.9 283.7l-.1 .3M170.1 280.8l-.2 .2M170.1 280.8h.1M170.1 280.8l.7 1.1M170.1 289h.1M170.1 289l-.5 .3M170.1 289l.1 .3M170.2 289.3h.1M170.2 289.3l-.5 .2"/>
<path d="M170.2 289.3l-.4 .5-.1-.3M170.2 291h.1M170.5 290.8l-.3-1.2-.4 .3 .4 1.1M170.5 290.8l-.3 .2M170.5 290.8h.1M170.6 282.1l-.7 1.6M170.6 282.1h.1M170.8 281.9h.1M170.8 281.9l-.2 .2M171.3 284.4l5.1-3.7-4.1 3.6 2.5 1.8-5.6 4.3 4.6-4.3zM172.3 280.2l-1.2 .1-1 .5M172.3 280.2v1.1"/>
<path d="M172.3 280.2h.1M172.3 280.2l.2 .1M172.3 281.3l-.8 .2-.7 .4M172.3 281.3h.1M172.5 280.3l2.2 .7M172.5 280.3h.1M172.5 280.3l.1 1M172.6 281.3l2 .3M172.6 281.3h.1M172.6 281.3h-.3M174.6 281.6l.2 .1M174.7 281h.1"/>
<path d="M174.7 281l-.1 .6M174.7 281h.2M174.8 281.7h.1M174.9 281l-.1 .7M174.9 281h.1M174.9 281l.6 .3-.6 .4h-.1M176.4 282.4h.1M176.4 282.4l.2 .1M176.5 281.9h.1M176.5 281.9l-.9-.5-.4 .4 1.2 .6M176.5 281.9l-.1 .5M176.5 281.9l.3 .2"/>
<path d="M176.6 282.5h.1M176.6 282.5l.5 .3M176.8 282.1h.1M176.8 282.1l-.2 .4M176.8 282.1l.5 .4M177.1 282.8h.1M177.3 282.5h.1M177.3 282.5l-.2 .3"/>
<circle cx="51.6" cy="34.1" r=".18"/>
<circle cx="64.4" cy="21.6" r=".26"/>
<circle cx="124.8" cy="37.8" r=".19"/>
<circle cx="126.1" cy="37.8" r=".17"/>
<circle cx="144.7" cy="28.9" r="3.2"/>
<circle cx="151" cy="28.9" r="3.2"/>
<circle cx="157.4" cy="28.9" r="3.2"/>
<circle cx="163.7" cy="28.9" r="3.2"/>
<circle cx="176.2" cy="37.8" r=".19"/>
<circle cx="177.5" cy="37.8" r=".17"/>
<circle cx="31.6" cy="51.8" r="3.2"/>
<circle cx="51.6" cy="49.5" r=".17"/>
<circle cx="71.5" cy="58.6" r="3.2"/>
<circle cx="126.2" cy="54.7" r=".19"/>
<circle cx="176.2" cy="54.7" r=".19"/>
<circle cx="139.5" cy="64" r="3.2"/>
<circle cx="145.8" cy="64" r="3.2"/>
<circle cx="157.7" cy="64" r="3.2"/>
<circle cx="164.1" cy="64" r="3.2"/>
</g>
<g fill="#000">
<path d="M114.1 282.2h.3v.3h-.3z" fill-rule="evenodd"/>
<path d="M174.4 281.4h.3v.3h-.3z" fill-rule="evenodd"/>
<path d="M176.2 282.2h.3v.3h-.3z" fill-rule="evenodd"/>
</g>
<path d="M51.6 64.3v-51.3M126.2 64.3v-51.3M176.1 64.3v-51.3" fill="none" stroke="#000" stroke-width=".21" stroke-dasharray="3.2 1.6 .8 1.6" stroke-linecap="butt"/>
<path d="M20.8 20.5h61.6M103.8 20.5h95.7M23.5 69.4h56.2M23.5 62.1v7.3M79.7 62.1v7.3M106.5 62.1v7.3M106.5 69.4h90.3M196.8 62.1v7.3" fill="none" stroke="#000" stroke-width=".21" stroke-dasharray="3.2 3.2" stroke-linecap="butt"/>
<g font-size="2.9">
<text x="40.1" y="85">SIDE VIEW</text>
<text x="128.5" y="88.8">FRONT ELEVATION</text>
</g>
<g font-size="2.5">
<text x="38" y="7.6">GROUND</text>
<text x="38" y="11.4">LEVEL</text>
<text x="74.4" y="7.7">150mm TOP SOIL</text>
<text x="74.4" y="11.5">WHERE REQD.</text>
<text x="143.7" y="30.2">2</text>
<text x="149.9" y="30.2">4</text>
<text x="156.3" y="30.2">5</text>
<text x="162.7" y="30.2">6</text>
<text x="56.3" y="45.9">&quot;C&quot;</text>
<text x="30.5" y="53.1">7</text>
<text x="133" y="50.6">&quot;C&quot;</text>
<text x="182.5" y="53.1">&quot;C&quot;</text>
<text x="71.5" y="59.9">1</text>
<text x="56.6" y="63.5">&quot;D&quot;</text>
<text x="138.4" y="65.3">3</text>
<text x="144.7" y="65.3">5</text>
<text x="156.7" y="65.3">3</text>
<text x="163" y="65.3">5</text>
<text x="108.8" y="77.9">1000*</text>
<text x="146.6" y="78">3000</text>
<text x="25.9" y="78.6">1000*</text>
<text x="67.5" y="78.3">1000*</text>
<text x="184.6" y="78.1">1000*</text>
<text x="17.6" y="91.7">* MINIMUM DISTANCE BETWEEN FACE OF</text>
<text x="19.6" y="95.5">EXCAVATION &amp; STRUCTURE TO ALLOW</text>
<text x="19.7" y="99.3">ACCESS TO PLACE GRANULAR FILL &amp; COMPACT</text>
<text x="116.9" y="107">QTY</text>
<text x="131" y="107">WEIGHT</text>
<text x="21.5" y="109.1">ITEM - DESCRIPTION</text>
<text x="73.1" y="109.1">REFERENCE No.</text>
<text x="116.9" y="110.8">REQ’D</text>
<text x="131" y="110.8">EACH (Kg)</text>
<text x="165.3" y="109.1">REMARKS</text>
<text x="15.7" y="119.5">1</text>
<text x="21.5" y="119.5">&quot;H&quot; Pole Timber Baulk</text>
<text x="73.1" y="119.5">LSTC/STD/PAR/601</text>
<text x="121.1" y="119.5">1</text>
<text x="136.7" y="119.5">135</text>
<text x="15.7" y="127.8">2</text>
<text x="20.6" y="127.7">Foundation Block</text>
<text x="73.1" y="127.7">LSTC/STD/PAR/602</text>
<text x="121.1" y="127.7">2</text>
<text x="136.7" y="127.7">42</text>
<text x="15.7" y="135.9">3</text>
<text x="20.6" y="135.9">M20 Bolts x</text>
<text x="73.1" y="135.9">LSTC/STD/GNA/555</text>
<text x="121.1" y="135.9">2</text>
<text x="136.7" y="135.9">0.5</text>
<text x="15.7" y="144">4</text>
<text x="20.6" y="144">M20 Bolts x</text>
<text x="73.1" y="144">LSTC/STD/GNA/555</text>
<text x="121.1" y="144">2</text>
<text x="136.7" y="144">1.5</text>
<text x="15.7" y="152.2">5</text>
<text x="20.6" y="152">Square Flat Washer</text>
<text x="73.1" y="152">LSTC/STD/PAR/619</text>
<text x="121.1" y="152">4</text>
<text x="136.7" y="152">0.1</text>
<text x="15.7" y="160.3">6</text>
<text x="20.6" y="160.2">Square Curved Washer</text>
<text x="73.1" y="160.2">LSTC/STD/PAR/620</text>
<text x="121.1" y="160.2">2</text>
<text x="136.7" y="160.2">0.2</text>
<text x="15.7" y="168.4">7</text>
<text x="20.6" y="168.3">Geotextile Membrane</text>
<text x="73.1" y="168.3">__</text>
<text x="121.1" y="168.3">1</text>
<text x="136.7" y="168.3">__</text>
<text x="15.7" y="176.5">8</text>
<text x="16.4" y="185.2">Total Additonal Calculated Weight = 225Kg</text>
<text x="14.5" y="193.6">GENERAL NOTES:</text>
<text x="14.5" y="201.1">1.</text>
<text x="19.7" y="201.1">ALL STEELWORK TO BE PROTOTYPE CHECK ERECTED PRIOR TO MASS PRODUCTION.</text>
<text x="14.5" y="208.6">2. ALL DIMENSIONS ARE IN MILLIMETRES.</text>
<text x="14.5" y="216.1">3. MATERIAL LIST INDICATES ADDITIONAL ITEMS REQUIRED WHEN &quot;VERY POOR&quot; SOIL</text>
<text x="16.5" y="219.9">CONDITIONS ARE ENCOUNTERED.</text>
<text x="16.6" y="223.6">THESE FOUNDATIONS CAN ONLY BE INSTALLED IN LEVEL GROUND.</text>
<text x="16.6" y="227.4">TO BE READ IN CONJUNCTION WITH:</text>
<text x="16.5" y="231.1">LSTC/STD/GNA/508:</text>
<text x="56.1" y="231.1">20-35%%dANGLE STRUCTURE</text>
<text x="16.6" y="238.6">LSTC/STD/GNA/555:</text>
<text x="16.6" y="234.9">LSTC/STD/GNA/510:</text>
<text x="56.7" y="238.6">BOLT LENGTH DETERMINATION</text>
<text x="58.4" y="234.9">MATERIAL LIST</text>
<text x="14.5" y="246.1">4. IMPORTANT:</text>
<text x="16.5" y="249.9">FOR FOUNDATION DESIGN CRITERIA.</text>
<text x="42.8" y="246.1">REFER TO LSTC/STD/GNA/779 SHEETS 1 TO 4</text>
<text x="16.6" y="257.4">SHT 1</text>
<text x="29.5" y="257.4">: SOIL CLASSIFICATIONS &amp; POLE EMBEDMENT DETAILS.</text>
<text x="16.7" y="261.1">SHT 2 : FOUNDATION DETAILS / STRUCTURE TYPES.</text>
<text x="16.6" y="268.6">SHT 4 : OUTLINE DESIGN FOR &quot;VERY POOR&quot; SOIL FOUNDATIONS.</text>
<text x="16.8" y="264.9">SHT 3 : FACTORS OF SAFETY.</text>
</g>
<g font-size="2.2">
<text x="94.2" y="53" transform="rotate(-90 94.2 53)">2500 MINIMUM</text>
<text x="109.6" y="50.1" transform="rotate(-90 109.6 50.1)">1810</text>
<text x="116.9" y="52.6" transform="rotate(-90 116.9 52.6)">1510</text>
<text x="193.2" y="51.7" transform="rotate(-90 193.2 51.7)">300</text>
<text x="24.7" y="278.8">PowerSystems</text>
<text x="70.2" y="279.9">ADDITIONAL MATERIAL</text>
<text x="63.5" y="283.4">20-35^ ANGLE STRUCTURE</text>
<text x="78.4" y="286.9">VERY POOR</text>
<text x="26.6" y="290.2">OHL-03-132</text>
<text x="74.4" y="290.4">SOIL CONDITIONS</text>
<text x="118.4" y="292.6">LSTC/STD/GNA/797</text>
<text x="158.7" y="292.6">3</text>
</g>
<g font-size="2.1">
<text x="98.4" y="53.6" transform="rotate(-90 98.4 53.6)">(BOTH POLES)</text>
<text x="153.1" y="117.9">Timber Baulk &quot;D&quot; in addition to</text>
<text x="153.1" y="121.3">LSTC/STD/GNA/508</text>
<text x="153.1" y="126">Foundation Block &quot;C&quot; in addition</text>
<text x="153.1" y="129.4">to LSTC/STD/GNA/508</text>
<text x="45.3" y="134.3">Length To Suit</text>
<text x="45.3" y="137.6">Pole Diameter</text>
<text x="153.1" y="134.3">M20 Bolts to attach additional</text>
<text x="153.1" y="137.6">Timber Baulk &quot;D&quot; to Foundation</text>
<text x="45.3" y="142.4">Length To Suit</text>
<text x="153.1" y="142.4">M20 Bolts to attach additional</text>
<text x="45.3" y="145.8">Pole Diameter</text>
<text x="153.1" y="145.8">Foundation Block &quot;C&quot;</text>
<text x="153.3" y="150.1">Flat Washers in addition to</text>
<text x="153.3" y="153.5">LSTC/STD/GNA/508</text>
<text x="153.1" y="158.4">Curved Washers in addition to</text>
<text x="153.1" y="161.8">LSTC/STD/GNA/508</text>
<text x="153.1" y="166.6">Place in Bottom of Excavation</text>
<text x="153.1" y="170">Prior to Granular Backfill</text>
</g>
<g font-size="1.7">
<text x="125.9" y="275">1:60</text>
<text x="153" y="275.8">A4</text>
<text x="122.4" y="280.9">11/05/05</text>
<text x="152.7" y="281">GS</text>
<text x="125.7" y="285.8">R.F.</text>
<text x="152.7" y="285.7">PP</text>
</g>
<g font-size="1.3">
<text x="165.7" y="10.5">3</text>
<text x="171.7" y="10.5">01/08/07</text>
<text x="181.3" y="6.2">FOR ISSUE</text>
<text x="186.7" y="10.4">JR</text>
<text x="194.4" y="10.5">GS</text>
<text x="202.2" y="10.5">PP</text>
</g>
<text font-size="1.2" x="164.2" y="277.9">LS TRANSMISSION CONSULTANCY LIMITED</text>
<g font-size="1.1">
<text x="11.5" y="274.6">CLIENT</text>
<text x="63.1" y="274.6">TITLE</text>
<text x="114.7" y="274.2">SCALE</text>
<text x="139.2" y="274.1">ORIGINAL SIZE</text>
<text x="114.9" y="279.1">DATE</text>
<text x="139.2" y="279">CHECKED</text>
<text x="11.4" y="285.5">SPECIFICATION</text>
<text x="114.8" y="283.9">DRAWN</text>
<text x="139" y="283.9">APPROVED</text>
<text x="115" y="288.8">DRAWING NUMBER</text>
<text x="156.5" y="288.8">REV</text>
</g>
<g font-size="1">
<text x="164.5" y="3.9">DESCRIPTION</text>
<text x="164" y="8.6">REV</text>
<text x="169.3" y="8.6">DATE</text>
<text x="183.1" y="8.8">BY</text>
<text x="191.8" y="8.7">CHKD</text>
<text x="199.6" y="8.7">APPD</text>
<text x="190.3" y="279.8">Yorkshire House</text>
<text x="189.3" y="284.8">Little Driffield</text>
<text x="191.3" y="287.3">East Yorkshire</text>
<text x="196.3" y="282.3">York Road</text>
<text x="193.4" y="292.3">01377 253617</text>
<text x="197.3" y="289.8">YO25 5XA</text>
</g>
<text font-size=".8" x="115.5" y="276.9">(UNLESS OTHERWISE STATED)</text>
</svg>
